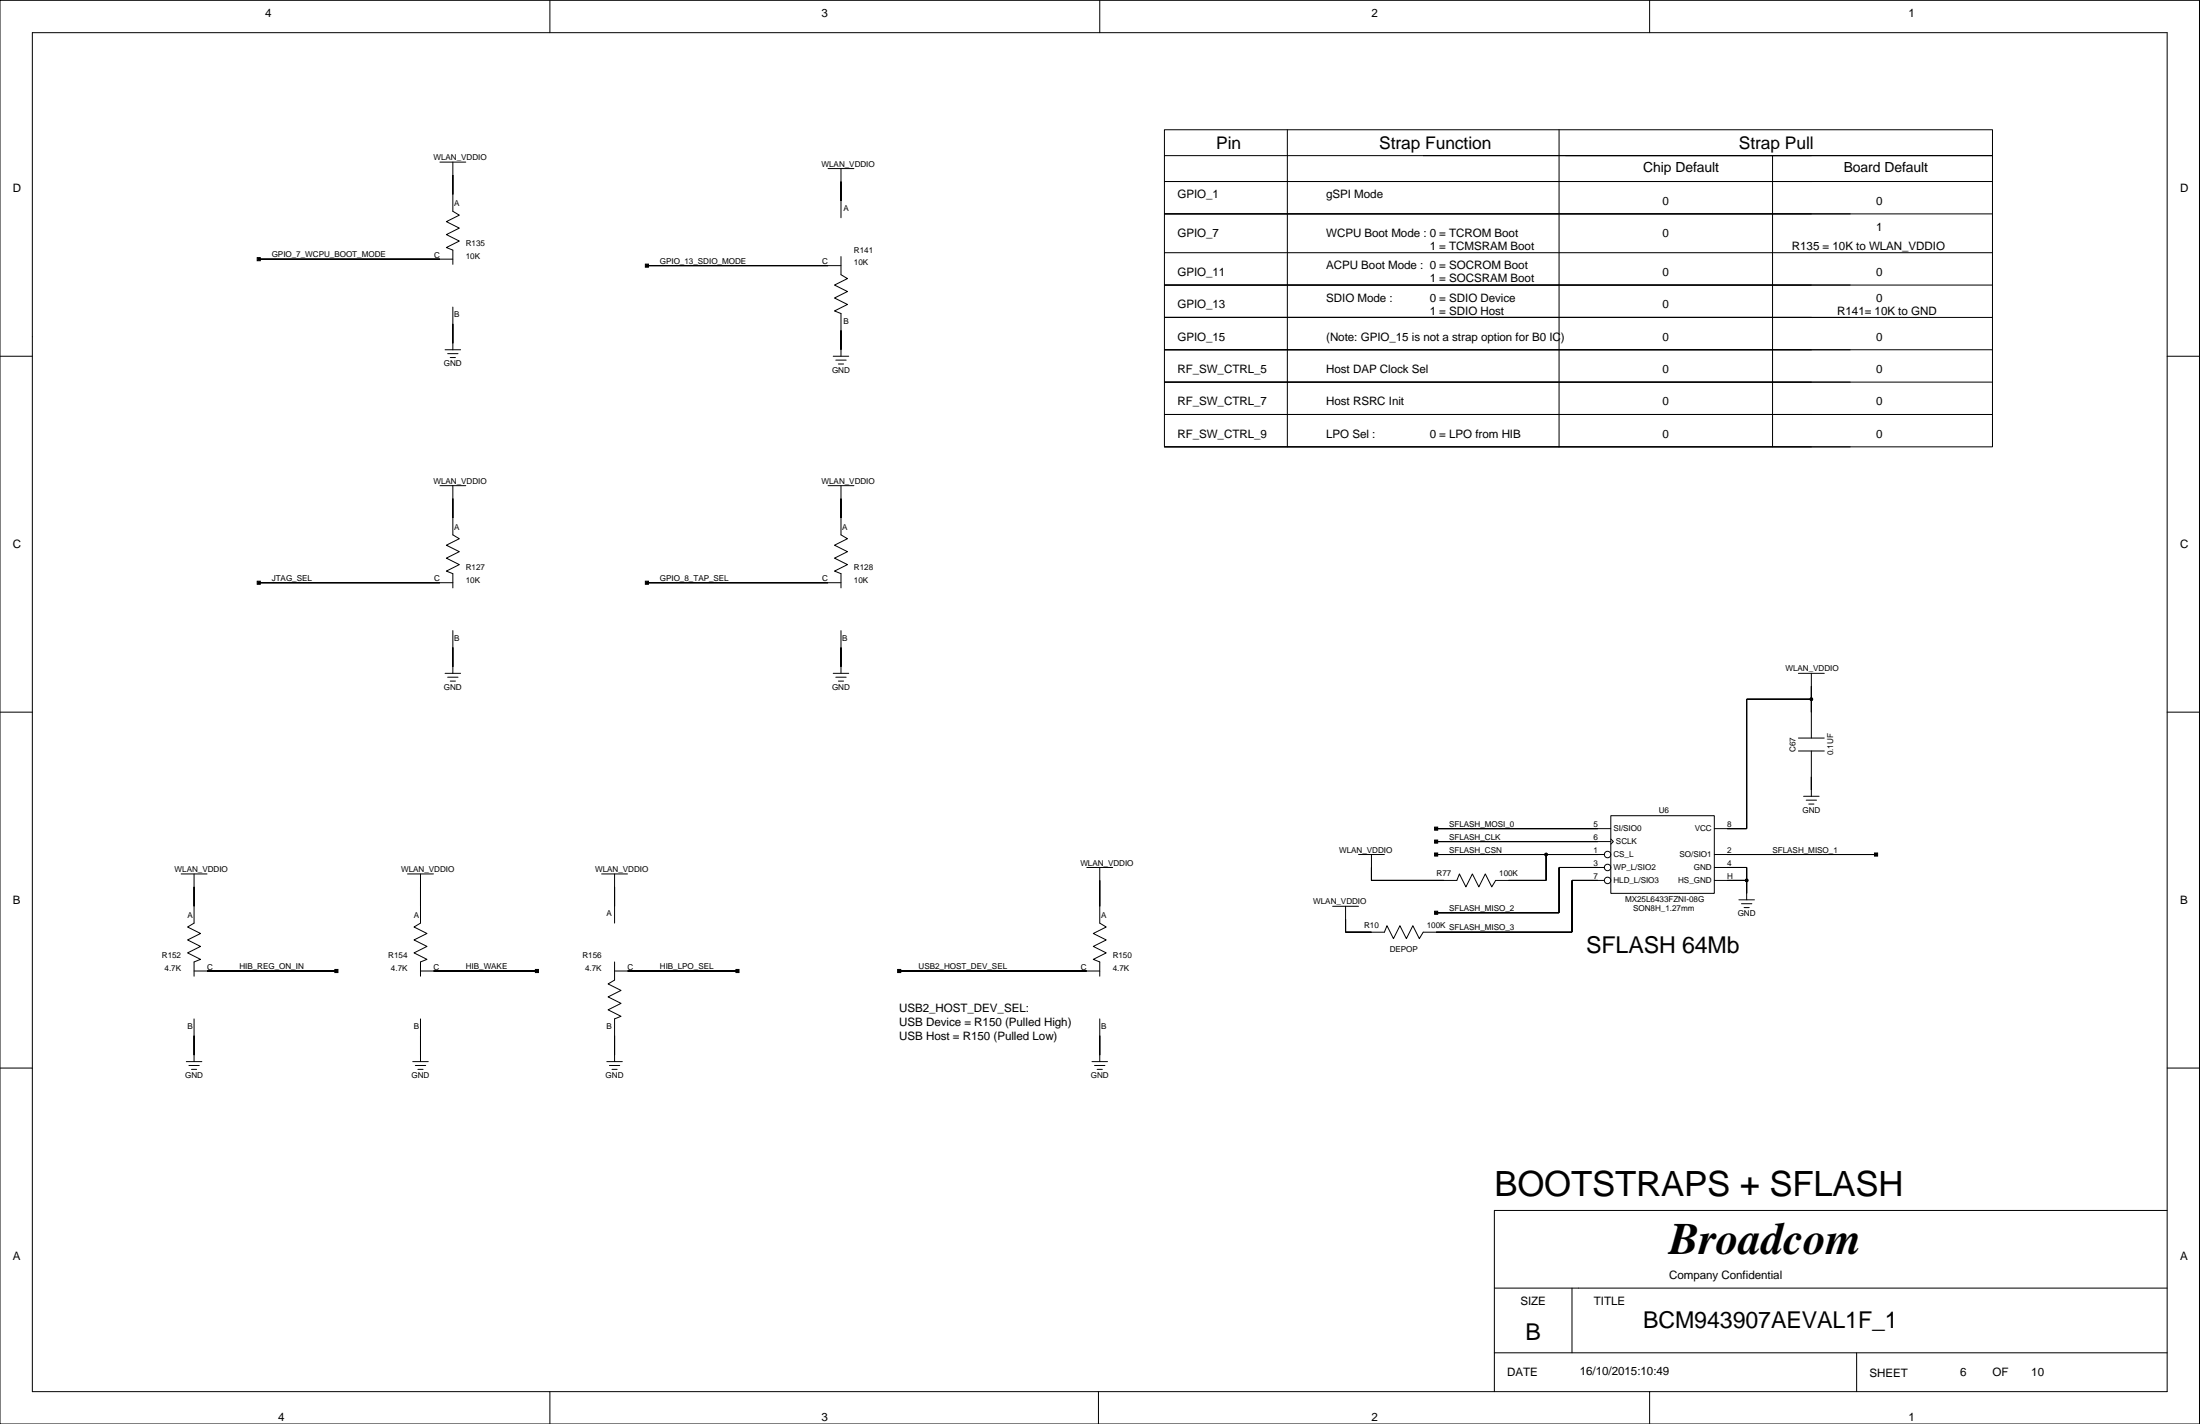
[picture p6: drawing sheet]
<svg xmlns="http://www.w3.org/2000/svg" width="432mm" height="279mm" viewBox="0 0 432 279" stroke-linecap="round" stroke-linejoin="round" font-family="sans-serif">
<g fill="none" stroke="#000" stroke-width=".2">
<path d="M0 .1h431.7v279.3h-431.7zM6.3 6.4h419.1v266.7h-419.1zM107.9 .1v6.3M215.9 .1v6.3M323.8 .1v6.3M86.3 31.8h5.1M88.9 31.8v9.7l1.2 .7-2.5 1.3 2.5 1.3-2.5 1.2 2.5 1.3-2.5 1.3 1.3 .5v2.8M162.5 33.1h5.1M165.1 33.1v9.6M228.5 25.5h162.6v62.2h-162.6zM228.5 35.6h162.6M228.5 30.5h162.6"/>
<path d="M252.7 25.5v62.2M306 25.5v62.2M347.9 30.5v57.2M50.8 50.9h38.1M127 52.1h38.1M165.1 50.3v3.6l1.2 .8-2.5 1.2 2.5 1.3-2.5 1.3 2.5 1.2-2.5 1.3 1.3 .5v8.4M228.5 42h162.6M228.5 55.9h162.6M228.5 49.6h162.6M0 69.9h6.3M87.4 68.6h3M87.9 69.4h2"/>
<path d="M88.4 70.2h1M88.9 60.2v8.4M163.5 69.9h3.1M164 70.7h2.1M164.6 71.4h1M228.5 68.6h162.6M228.5 62.3h162.6M228.5 75h162.6M425.4 69.9h6.3M86.3 95.3h5.1M88.9 95.3v9.6l1.2 .8-2.5 1.3 2.5 1.2-2.5 1.3 2.5 1.3-2.5 1.3 1.3 .5v2.8M162.5 95.3h5.1"/>
<path d="M165.1 95.3v9.6l1.2 .8-2.5 1.3 2.5 1.2-2.5 1.3 2.5 1.3-2.5 1.3 1.3 .5v2.8M228.5 81.3h162.6M228.5 87.7h134.6M50.8 114.3h38.1M127 114.3h38.1M0 139.7h6.3M87.4 132.1h3M87.9 132.9h2M88.4 133.6h1M88.9 123.7v8.4M163.5 132.1h3.1M164 132.9h2.1"/>
<path d="M164.6 133.6h1M165.1 123.7v8.4M245.1 133.4h.1M246.3 123.2h.1M353 132.1h5.1M355.5 137.2h-12.7v25.4h-6.3M355.5 132.1v12.7M425.4 139.7h6.3M353 147.3h5.1M353 144.8h5.1M354 156.2h3M354.5 157h2"/>
<path d="M355 157.8h1M355.5 147.3v8.9M35.6 171.5h5M38.1 171.5v9.6l-1.3 .8 2.6 1.3-2.6 1.2 2.6 1.3-2.6 1.3 2.6 1.2-1.3 .5v2.8M80 171.5h5.1M82.5 171.5v9.6l-1.2 .8 2.5 1.3-2.5 1.2 2.5 1.3-2.5 1.3 2.5 1.2-1.3 .5v2.8M118.1 171.5h5.1M120.6 171.5v9.6M189.2 171.5h.1M213.3 170.2h5.1M215.9 170.2v10.9l1.2 .8-2.5 1.3 2.5 1.2-2.5 1.3 2.5 1.3-2.5 1.2 1.3 .5v2.8M261.6 177.8h5"/>
<path d="M266.6 167.7h5.1M269.2 167.7v5h16.7l.5-1.2 1.3 2.5 1.3-2.5 1.3 2.5 1.2-2.5 1.3 2.5 .8-1.3h9.9v-5M281.9 162.6h34.3M281.9 165.1h34.3M281.9 167.7h33M314.9 172.7h-6.4v10.2h-29.2l-.7 1.3-1.3-2.6-1.3 2.6-1.2-2.6-1.3 2.6-1.3-2.6-.5 1.3h-7.6v-5.1M314.9 170.2h-8.9v8.9h-24.1M316.2 160h20.3v15.3h-20.3zM316.2 164.6l.5 .5-.5 .5M336.5 172.7h6.3M336.5 170.2h6.3v6.4M336.5 167.7h31.7"/>
<path d="M341.3 176.6h3M341.8 177.3h2M342.3 178.1h1M38.1 199.9v8.4M38.1 190.5h27.9M82.5 199.9v8.4M82.5 190.5h22.9M120.6 188.7v3.6l-1.2 .8 2.5 1.2-2.5 1.3 2.5 1.3-2.5 1.2 2.5 1.3-1.3 .5v8.4M120.6 190.5h24.1M176.5 190.5h39.4M215.9 199.9v8.4M0 209.6h6.3"/>
<path d="M36.6 208.3h3M37.1 209.1h2M37.6 209.8h1M81 208.3h3.1M81.5 209.1h2M82 209.8h1M119.1 208.3h3M119.6 209.1h2M120.1 209.8h1M214.3 208.3h3.1M214.8 209.1h2.1M215.3 209.8h1.1"/>
<path d="M425.4 209.6h6.3M425.4 237.5h-132.1v35.6M293.3 252.7h132.1M308.5 252.7v12.7M107.9 273.1v6.3M215.6 273.1v6.3M293.3 265.4h132.1M323.8 273.1v6.3M364.4 265.4v7.7"/>
<circle cx="355.5" cy="137.2" r=".25"/>
<circle cx="303.5" cy="167.7" r=".25"/>
<circle cx="315.5" cy="172.7" r=".63"/>
<circle cx="315.5" cy="170.2" r=".63"/>
<circle cx="315.5" cy="167.7" r=".63"/>
<circle cx="342.8" cy="172.7" r=".25"/>
</g>
<g fill="#000" stroke="#000" stroke-width=".2">
<path d="M88.9 34.3v3.9z" fill-rule="evenodd"/>
<path d="M165.1 35.6v3.8z" fill-rule="evenodd"/>
<path d="M50.5 50.5h.6v.7h-.6z" fill-rule="evenodd"/>
<path d="M50.8 50.9h35.5z" fill-rule="evenodd"/>
<path d="M126.7 51.8h.6v.6h-.6z" fill-rule="evenodd"/>
<path d="M127 52.1h35.5z" fill-rule="evenodd"/>
<path d="M88.9 63.5v3.9z" fill-rule="evenodd"/>
<path d="M165.1 64.8v3.8z" fill-rule="evenodd"/>
<path d="M88.9 97.8v3.8z" fill-rule="evenodd"/>
<path d="M165.1 97.8v3.8z" fill-rule="evenodd"/>
<path d="M50.5 114h.6v.6h-.6z" fill-rule="evenodd"/>
<path d="M50.8 114.3h35.5z" fill-rule="evenodd"/>
<path d="M126.7 114h.6v.6h-.6z" fill-rule="evenodd"/>
<path d="M127 114.3h35.5z" fill-rule="evenodd"/>
<path d="M88.9 127v3.8z" fill-rule="evenodd"/>
<path d="M165.1 127v3.8z" fill-rule="evenodd"/>
<path d="M342.8 137.2v25.4z" fill-rule="evenodd"/>
<path d="M355.5 134.7v2.5z" fill-rule="evenodd"/>
<path d="M342.8 137.2h12.7z" fill-rule="evenodd"/>
<path d="M355.5 137.2v2.5z" fill-rule="evenodd"/>
<path d="M355.5 152.4v2.6z" fill-rule="evenodd"/>
<path d="M38.1 174v3.8z" fill-rule="evenodd"/>
<path d="M82.5 174v3.8z" fill-rule="evenodd"/>
<path d="M120.6 174v3.8z" fill-rule="evenodd"/>
<path d="M215.9 172.7v5.1z" fill-rule="evenodd"/>
<path d="M269.2 170.2v2.5z" fill-rule="evenodd"/>
<path d="M281.6 164.8h.6v.6h-.6z" fill-rule="evenodd"/>
<path d="M281.6 162.3h.6v.6h-.6z" fill-rule="evenodd"/>
<path d="M281.6 178.8h.6v.6h-.6z" fill-rule="evenodd"/>
<path d="M281.6 167.4h.6v.6h-.6z" fill-rule="evenodd"/>
<path d="M269.2 172.7h14.2z" fill-rule="evenodd"/>
<path d="M296.1 172.7h7.4z" fill-rule="evenodd"/>
<path d="M303.5 167.7v5z" fill-rule="evenodd"/>
<path d="M281.9 167.7h21.6z" fill-rule="evenodd"/>
<path d="M306 170.2v8.9z" fill-rule="evenodd"/>
<path d="M281.9 179.1h24.1z" fill-rule="evenodd"/>
<path d="M308.5 172.7v10.2z" fill-rule="evenodd"/>
<path d="M281.9 165.1h31.7z" fill-rule="evenodd"/>
<path d="M281.9 162.6h31.7z" fill-rule="evenodd"/>
<path d="M306 170.2h7.6z" fill-rule="evenodd"/>
<path d="M308.5 172.7h5.1z" fill-rule="evenodd"/>
<path d="M303.5 167.7h10.1z" fill-rule="evenodd"/>
<path d="M342.8 172.7v2.6z" fill-rule="evenodd"/>
<path d="M339 172.7h3.8z" fill-rule="evenodd"/>
<path d="M339 170.2h3.8z" fill-rule="evenodd"/>
<path d="M342.8 170.2v2.5z" fill-rule="evenodd"/>
<path d="M339 162.6h3.8z" fill-rule="evenodd"/>
<path d="M367.9 167.4h.6v.6h-.6z" fill-rule="evenodd"/>
<path d="M339 167.7h29.2z" fill-rule="evenodd"/>
<path d="M65.7 190.2h.6v.6h-.6z" fill-rule="evenodd"/>
<path d="M40.6 190.5h25.4z" fill-rule="evenodd"/>
<path d="M105.1 190.2h.6v.6h-.6z" fill-rule="evenodd"/>
<path d="M85.1 190.5h20.3z" fill-rule="evenodd"/>
<path d="M144.4 190.2h.7v.6h-.7z" fill-rule="evenodd"/>
<path d="M123.2 190.5h21.5z" fill-rule="evenodd"/>
<path d="M176.2 190.2h.6v.6h-.6z" fill-rule="evenodd"/>
<path d="M176.5 190.5h36.8z" fill-rule="evenodd"/>
<path d="M264.1 180.4v2.5z" fill-rule="evenodd"/>
<path d="M264.1 182.9h5.1z" fill-rule="evenodd"/>
<path d="M281.9 182.9h26.6z" fill-rule="evenodd"/>
<path d="M38.1 203.2v3.8z" fill-rule="evenodd"/>
<path d="M82.5 203.2v3.8z" fill-rule="evenodd"/>
<path d="M120.6 203.2v3.8z" fill-rule="evenodd"/>
<path d="M215.9 203.2v3.8z" fill-rule="evenodd"/>
<circle cx="355.5" cy="137.2" r=".25"/>
<circle cx="303.5" cy="167.7" r=".25"/>
<circle cx="342.8" cy="172.7" r=".25"/>
</g>
<text font-size="8.8" x="327.6" y="246.1">Broadcom</text>
<text font-size="6.8" x="293.3" y="234.7">BOOTSTRAPS + SFLASH</text>
<g font-size="4.6">
<text x="311.3" y="186.9">SFLASH 64Mb</text>
<text x="299.4" y="263">B</text>
<text x="322.5" y="260.6">BCM943907AEVAL1F_1</text>
</g>
<g font-size="3.4">
<text x="238.7" y="29.3">Pin</text>
<text x="270.7" y="29.3">Strap Function</text>
<text x="341.3" y="29.3">Strap Pull</text>
</g>
<g font-size="2.7">
<text x="322.5" y="33.7">Chip Default</text>
<text x="361.9" y="33.7">Board Default</text>
</g>
<g font-size="2.3">
<text x="52.1" y="3.4">4</text>
<text x="161.3" y="3.4">3</text>
<text x="269.2" y="3.4">2</text>
<text x="374.6" y="3.4">1</text>
<text x="2.5" y="37.6">D</text>
<text x="231.1" y="38.9">GPIO_1</text>
<text x="260.3" y="38.9">gSPI Mode</text>
<text x="326.3" y="40.2">0</text>
<text x="368.2" y="40.2">0</text>
<text x="427.9" y="37.6">D</text>
<text x="231.1" y="46.5">GPIO_7</text>
<text x="260.3" y="46.5">WCPU Boot Mode : 0 = TCROM Boot</text>
<text x="326.3" y="46.5">0</text>
<text x="368.2" y="45.3">1</text>
<text x="260.3" y="52.9">ACPU Boot Mode : 0 = SOCROM Boot</text>
<text x="280.6" y="49.1">1 = TCMSRAM Boot</text>
<text x="351.7" y="49.1">R135 = 10K to WLAN_VDDIO</text>
<text x="231.1" y="54.1">GPIO_11</text>
<text x="260.3" y="59.2">SDIO Mode :</text>
<text x="280.6" y="55.4">1 = SOCSRAM Boot</text>
<text x="280.6" y="59.2">0 = SDIO Device</text>
<text x="326.3" y="54.1">0</text>
<text x="368.2" y="54.1">0</text>
<text x="368.2" y="59.2">0</text>
<text x="231.1" y="60.5">GPIO_13</text>
<text x="280.6" y="61.8">1 = SDIO Host</text>
<text x="326.3" y="60.5">0</text>
<text x="360.6" y="61.8">R141= 10K to GND</text>
<text x="231.1" y="66.8">GPIO_15</text>
<text x="260.3" y="66.8">(Note: GPIO_15 is not a strap option for B0 IC)</text>
<text x="326.3" y="66.8">0</text>
<text x="368.2" y="66.8">0</text>
<text x="231.1" y="73.2">RF_SW_CTRL_5</text>
<text x="260.3" y="73.2">Host DAP Clock Sel</text>
<text x="326.3" y="73.2">0</text>
<text x="368.2" y="73.2">0</text>
<text x="231.1" y="79.5">RF_SW_CTRL_7</text>
<text x="260.3" y="79.5">Host RSRC Init</text>
<text x="326.3" y="79.5">0</text>
<text x="368.2" y="79.5">0</text>
<text x="231.1" y="85.9">RF_SW_CTRL_9</text>
<text x="260.3" y="85.9">LPO Sel :</text>
<text x="280.6" y="85.9">0 = LPO from HIB</text>
<text x="326.3" y="85.9">0</text>
<text x="368.2" y="85.9">0</text>
<text x="2.5" y="107.5">C</text>
<text x="427.9" y="107.5">C</text>
<text x="2.5" y="177.3">B</text>
<text x="427.9" y="177.3">B</text>
<text x="176.5" y="198.6">USB2_HOST_DEV_SEL:</text>
<text x="176.5" y="201.3">USB Device = R150 (Pulled High)</text>
<text x="176.5" y="204">USB Host = R150 (Pulled Low)</text>
<text x="2.5" y="247.1">A</text>
<text x="327.6" y="250.9">Company Confidential</text>
<text x="427.9" y="247.1">A</text>
<text x="298.4" y="256">SIZE</text>
<text x="312.8" y="256">TITLE</text>
<text x="310.1" y="269.7">16/10/2015:10:49</text>
<text x="384.7" y="270">6</text>
<text x="398.7" y="270">10</text>
<text x="295.8" y="270">DATE</text>
<text x="366.9" y="270.2">SHEET</text>
<text x="391.1" y="270">OF</text>
<text x="54.6" y="278.9">4</text>
<text x="161.3" y="278.9">3</text>
<text x="269.2" y="278.9">2</text>
<text x="374.6" y="278.9">1</text>
</g>
<g font-size="1.6">
<text x="85.1" y="31.4">WLAN_VDDIO</text>
<text x="161.3" y="32.7">WLAN_VDDIO</text>
<text x="89.1" y="40.4">A</text>
<text x="165.6" y="41.4">A</text>
<text x="53.3" y="50.5">GPIO_7_WCPU_BOOT_MODE</text>
<text x="85.2" y="50.6">C</text>
<text x="91.4" y="48.3">R135</text>
<text x="91.4" y="50.8">10K</text>
<text x="129.5" y="51.8">GPIO_13_SDIO_MODE</text>
<text x="161.4" y="51.8">C</text>
<text x="167.6" y="49.5">R141</text>
<text x="167.6" y="52.1">10K</text>
<text x="89.1" y="62.2">B</text>
<text x="165.6" y="63.5">B</text>
<text x="87.1" y="71.9">GND</text>
<text x="163.3" y="73.2">GND</text>
<text x="85.1" y="94.9">WLAN_VDDIO</text>
<text x="161.3" y="94.9">WLAN_VDDIO</text>
<text x="89.1" y="103.9">A</text>
<text x="165.3" y="103.9">A</text>
<text x="53.3" y="114">JTAG_SEL</text>
<text x="91.4" y="111.8">R127</text>
<text x="129.5" y="114">GPIO_8_TAP_SEL</text>
<text x="167.6" y="111.8">R128</text>
<text x="85.2" y="114.1">C</text>
<text x="91.4" y="114.3">10K</text>
<text x="161.4" y="114.1">C</text>
<text x="167.6" y="114.3">10K</text>
<text x="89.1" y="125.7">B</text>
<text x="165.3" y="125.7">B</text>
<text x="350.4" y="131.8">WLAN_VDDIO</text>
<text x="87.1" y="135.4">GND</text>
<text x="163.3" y="135.4">GND</text>
<text x="352.4" y="147.5" transform="rotate(-90 352.4 147.5)">C67</text>
<text x="359.8" y="148.2" transform="rotate(-90 359.8 148.2)">0.1UF</text>
<text x="325.6" y="159.5">U6</text>
<text x="353.8" y="159.5">GND</text>
<text x="262.8" y="167.3">WLAN_VDDIO</text>
<text x="284.4" y="164.8">SFLASH_CLK</text>
<text x="284.4" y="162.2">SFLASH_MOSI_0</text>
<text x="284.4" y="167.3">SFLASH_CSN</text>
<text x="312.7" y="167.3">1</text>
<text x="312.7" y="164.8">6</text>
<text x="312.7" y="162.2">5</text>
<text x="316.7" y="163.1">SI/SIO0</text>
<text x="317.2" y="165.6">SCLK</text>
<text x="332.6" y="163.1">VCC</text>
<text x="339" y="162.2">8</text>
<text x="339" y="167.3">2</text>
<text x="347.9" y="167.3">SFLASH_MISO_1</text>
<text x="34.3" y="171.1">WLAN_VDDIO</text>
<text x="78.7" y="171.1">WLAN_VDDIO</text>
<text x="116.8" y="171.1">WLAN_VDDIO</text>
<text x="212" y="169.8">WLAN_VDDIO</text>
<text x="281.9" y="171.9">R77</text>
<text x="294.3" y="171.9">100K</text>
<text x="312.7" y="172.4">7</text>
<text x="312.7" y="169.8">3</text>
<text x="316.7" y="168.1">CS_L</text>
<text x="316.7" y="170.7">WP_L/SIO2</text>
<text x="316.7" y="173.2">HLD_L/SIO3</text>
<text x="329.4" y="173.2">HS_GND</text>
<text x="329.6" y="168.1">SO/SIO1</text>
<text x="332.5" y="170.7">GND</text>
<text x="339" y="172.4">H</text>
<text x="339" y="169.8">4</text>
<text x="119.1" y="179.8">A</text>
<text x="257.8" y="177.5">WLAN_VDDIO</text>
<text x="284.4" y="178.7">SFLASH_MISO_2</text>
<text x="319" y="177">MX25L6433FZNI-08G</text>
<text x="320.5" y="178.7">SON8H_1.27mm</text>
<text x="341.1" y="179.8">GND</text>
<text x="36.8" y="180.1">A</text>
<text x="81.2" y="180.1">A</text>
<text x="216.1" y="180.1">A</text>
<text x="267.7" y="182.1">R10</text>
<text x="280" y="182.1">100K</text>
<text x="284.4" y="182.5">SFLASH_MISO_3</text>
<text x="31.8" y="187.9">R152</text>
<text x="32.3" y="190.5">4.7K</text>
<text x="40.6" y="190.2">C</text>
<text x="47" y="190.2">HIB_REG_ON_IN</text>
<text x="76.2" y="187.9">R154</text>
<text x="76.7" y="190.5">4.7K</text>
<text x="85.1" y="190.2">C</text>
<text x="91.4" y="190.2">HIB_WAKE</text>
<text x="114.3" y="187.9">R156</text>
<text x="114.8" y="190.5">4.7K</text>
<text x="123.2" y="190.2">C</text>
<text x="129.5" y="190.2">HIB_LPO_SEL</text>
<text x="180.3" y="190.2">USB2_HOST_DEV_SEL</text>
<text x="212.2" y="190.2">C</text>
<text x="218.4" y="187.9">R150</text>
<text x="218.4" y="190.5">4.7K</text>
<text x="272.8" y="186.9">DEPOP</text>
<text x="36.8" y="201.9">B</text>
<text x="81.2" y="201.9">B</text>
<text x="119.1" y="201.9">B</text>
<text x="216.1" y="201.9">B</text>
<text x="36.3" y="211.6">GND</text>
<text x="80.8" y="211.6">GND</text>
<text x="118.9" y="211.6">GND</text>
<text x="214.1" y="211.6">GND</text>
</g>
</svg>
